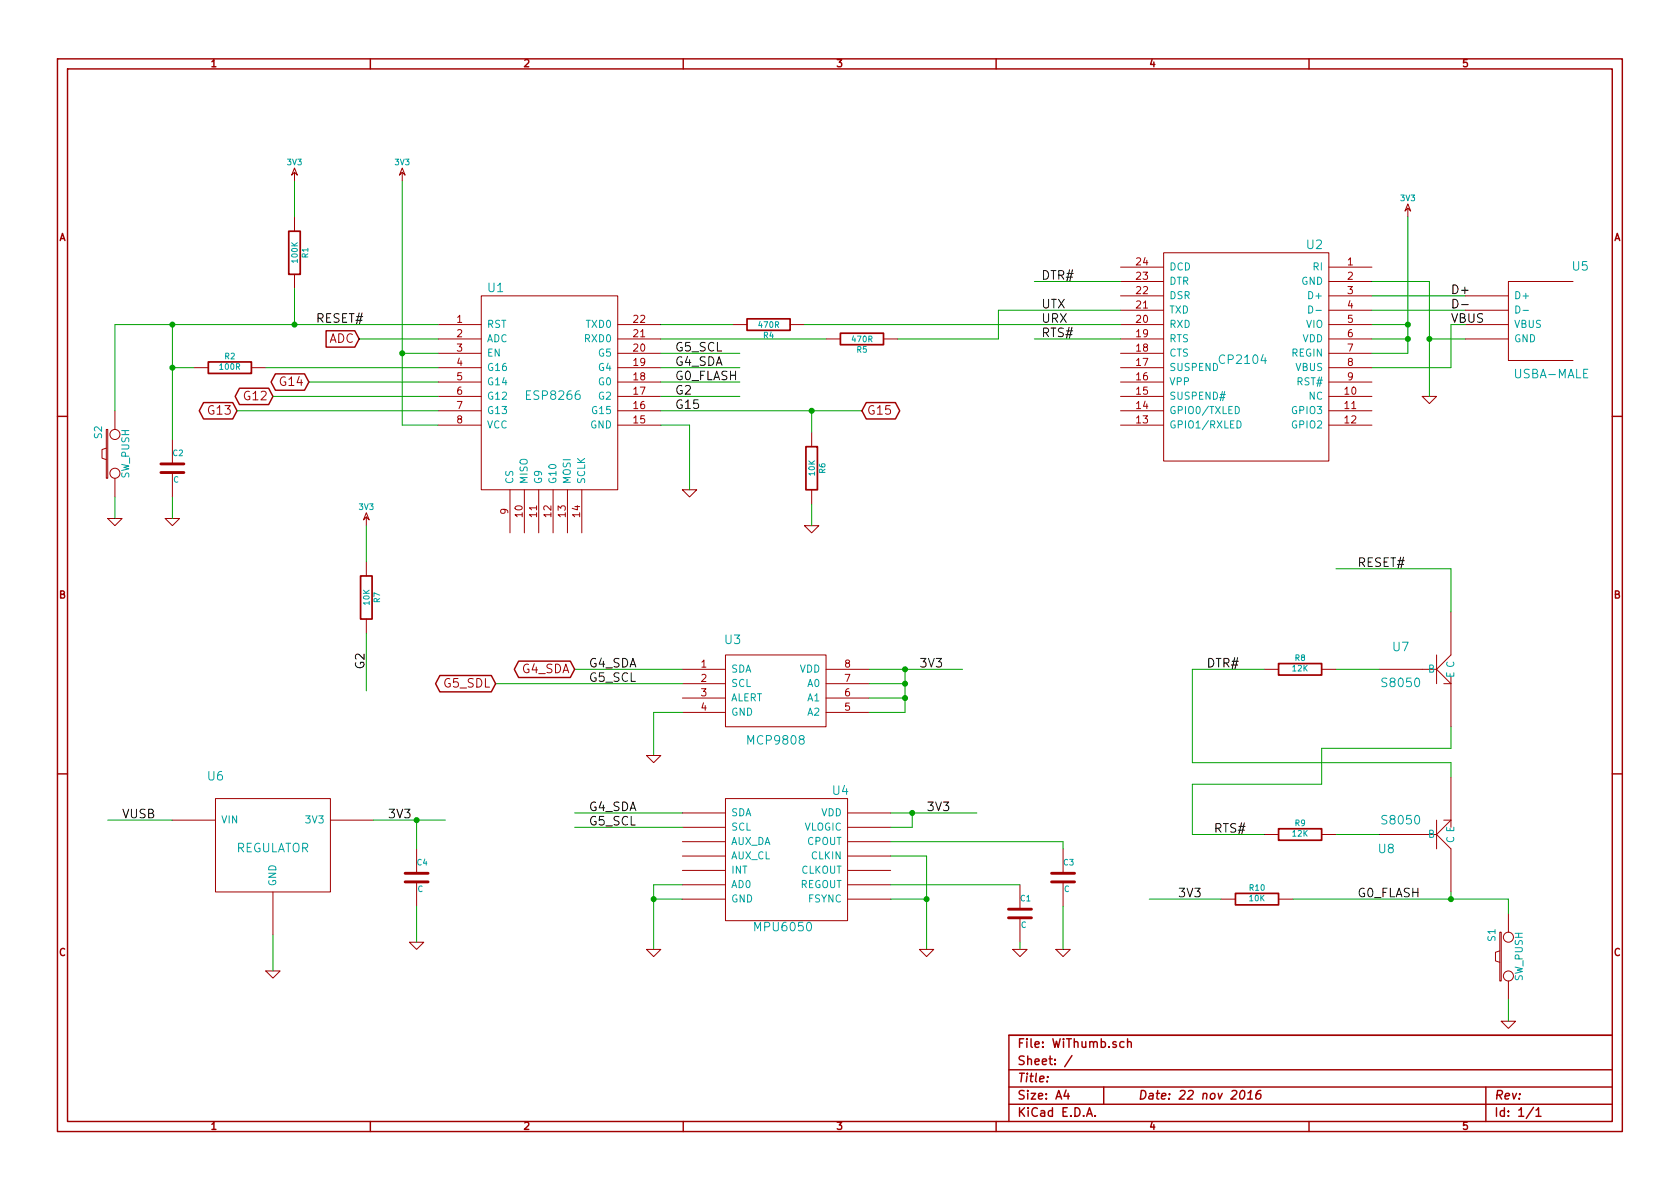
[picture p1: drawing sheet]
<svg xmlns="http://www.w3.org/2000/svg" width="297mm" height="210mm" viewBox="0 0 297 210" stroke-linecap="round" stroke-linejoin="round" font-family="sans-serif">
<g fill="none" stroke="#a00000" stroke-width=".25">
<path d="M10.2 10.4h276.6v189.7h-276.6zM11.9 12.2h273.2v186.1h-273.2zM65.5 10.4v1.8M120.8 10.4v1.8M176.1 10.4v1.8M231.4 10.4v1.8M57.7 58.5h5l.8 1.4-.8 1.5h-5zM10.2 73.6h1.7M36 71.2h5.1l.8 1.4-.8 1.5h-5.1l-.8-1.5zM42.3 68.7h5.2l.8 1.4-.8 1.4h-5.2l-.7-1.4zM48.7 66.1h5.1l.8 1.5-.8 1.4h-5.1l-.8-1.4zM153.2 71.2h5.1l.8 1.4-.8 1.5h-5.1l-.8-1.5z"/>
<path d="M285.1 73.6h1.7M77.8 119.5h9.1l.7 1.4-.7 1.4h-9.1l-.8-1.4zM91.7 116.9h9.1l.8 1.5-.8 1.4h-9.1l-.8-1.4zM10.2 136.8h1.7M285.1 136.8h1.7M65.5 198.3v1.8M120.8 198.3v1.8M176.1 198.3v1.8M178.4 189.2h106.7M178.4 195.3h106.7M178.4 192.2h106.7M185.2 190.4v.1"/>
<path d="M188.5 192.8l-.4 1h1M188.8 193.3v1.1M189.5 186.7l-1.3 1.9M192.1 197.4l.5-1.5 .5 1.5M192.3 197h.7M193.6 197.3v.1M195.1 192.2v3.1M198.7 184.3a.48 .48 0 0 0-.6 0v.8l.2 .1 .4-.1M199.4 184.3a.36 .36 0 0 1 .6 .1v.8M199.4 183.7v1.5M219.4 193l.4-.2a.88 .88 0 0 1-.3 1.6l-.3-.3a1.19 1.19 0 0 1 .2-1.1zM220.5 194.4h.9"/>
<path d="M220.7 193.3l.5-.5-.2 1.6M222.9 192.8a.72 .72 0 0 0-.8 .7l-.1 .6 .3 .3 .5-.2 .1-.6a.49 .49 0 0 0-.8 .1M231.4 198.3v1.8M262.7 192.2v6.1M271.1 195.8l-1.3 2M271.6 196.3l.4-.4v1.5M271.6 197.4h.9M285.1 183.1h-106.7v15.2"/>
</g>
<g fill="none" stroke="#a00000" stroke-width=".18">
<path d="M52.1 29.7l.5 1.3-.5-.5-.5 .5zM52.1 30.5v1.5M52.1 38.3v2.6M71.1 29.7l.5 1.3-.5-.5-.5 .5zM71.1 30.5v1.5M248.9 36.1l.5 1.2-.5-.5-.5 .5zM248.9 36.8v1.5M52.1 48.5v2.5M77.5 57.4h7.6M77.5 59.9h7.6M85.1 52.3h24.1v34.3h-24.1zM109.2 57.4h7.6"/>
<path d="M109.2 59.9h7.6M129.5 57.4h2.6M139.7 57.4h2.5M146 59.9h2.6M156.2 59.9h2.5M198.1 57.4h7.6M198.1 59.9h7.6M198.1 47.2h7.6M198.1 49.8h7.6M198.1 52.3h7.6M198.1 54.9h7.6M205.7 44.7h29.2v36.8h-29.2z"/>
<path d="M234.9 57.4h7.7M234.9 59.9h7.7M234.9 47.2h7.7M234.9 49.8h7.7M234.9 52.3h7.7M234.9 54.9h7.7M259.1 57.4h7.6M259.1 59.9h7.6M259.1 52.3h7.6M259.1 54.9h7.6M278.1 49.8h-11.4v13.9h11.4M18.8 75.9h.2v8.7h-.2z"/>
<path d="M18.8 79.2l-.8 .3v1.5l.8 .3M20.3 72.6v3.3M30.5 77.7v4.3M34.3 65h2.5M44.4 65h2.6M77.5 62.5h7.6M77.5 65h7.6M77.5 67.6h7.6M77.5 70.1h7.6M77.5 72.6h7.6M77.5 75.2h7.6M109.2 62.5h7.6"/>
<path d="M109.2 65h7.6M109.2 67.6h7.6M109.2 70.1h7.6M109.2 72.6h7.6M109.2 75.2h7.6M143.5 76.4v2.6M198.1 62.5h7.6M198.1 65h7.6M198.1 67.6h7.6M198.1 70.1h7.6M198.1 72.6h7.6M198.1 75.2h7.6"/>
<path d="M234.9 62.5h7.7M234.9 65h7.7M234.9 67.6h7.7M234.9 70.1h7.7M234.9 72.6h7.7M234.9 75.2h7.7M251.5 70.1h2.5l-1.3 1.3zM19 91.7h2.6l-1.3 1.3zM20.3 84.6v3.3M29.2 91.7h2.5l-1.2 1.3zM30.5 83.6v4.3M64.8 90.7l.5 1.2-.5-.5-.5 .5z"/>
<path d="M64.8 91.4v1.6M64.8 99.3v2.5M90.2 86.6v7.6M92.7 86.6v7.6M95.2 86.6v7.6M97.8 86.6v7.6M100.3 86.6v7.6M102.9 86.6v7.6M120.6 86.6h2.6l-1.3 1.3zM142.2 93h2.6l-1.3 1.2zM143.5 86.6v2.5M64.8 109.5v2.5"/>
<path d="M120.6 118.4h7.7M128.3 115.8h17.7v12.7h-17.7zM146 118.4h7.7M223.5 118.4h2.6M233.7 118.4h2.5M243.8 118.4h10.2M254 118.4l2.5 2.5h-1.2M254 115.8v5.1M256.5 108.2v7.6l-2.5 2.6M256.5 119.6v8.9M114.3 133.6h2.5l-1.2 1.3zM120.6 120.9h7.7"/>
<path d="M120.6 123.4h7.7M120.6 126h7.7M146 120.9h7.7M146 123.4h7.7M146 126h7.7M256.5 137.4v8.9M30.5 145h7.6M38.1 141.2h20.3v16.5h-20.3zM48.3 157.7v7.6M58.4 145h7.6M73.7 150.1v4.3M73.7 156v4.3"/>
<path d="M120.6 156.5h7.7M120.6 151.4h7.7M120.6 148.8h7.7M120.6 153.9h7.7M120.6 159h7.7M120.6 146.3h7.7M120.6 143.8h7.7M128.3 141.2h21.6v21.6h-21.6zM149.9 156.5h7.6M149.9 151.4h7.6M149.9 148.8h7.6M149.9 153.9h7.6"/>
<path d="M149.9 159h7.6M149.9 146.3h7.6M149.9 143.8h7.6M180.3 156.5v4.3M188 150.1v4.3M188 156v4.3M215.9 159h2.5M223.5 147.6h2.6M226.1 159h2.5M233.7 147.6h2.5M243.8 147.6h10.2M254 145v5.1"/>
<path d="M254 147.6l2.5 2.5v7.6M255.3 145h1.2l-2.5 2.6M47 171.7h2.5l-1.2 1.3zM72.4 166.6h2.5l-1.2 1.3zM114.3 167.9h2.5l-1.2 1.3zM162.6 167.9h2.5l-1.3 1.3zM179.1 167.9h2.5l-1.3 1.3zM180.3 162.3v4.3M186.7 167.9h2.5l-1.2 1.3zM265.2 164.8h.2v8.7h-.2zM265.2 168.1l-.8 .3v1.5l.8 .3M266.7 161.5v3.3"/>
<path d="M266.7 173.5v3.3M265.4 180.6h2.6l-1.3 1.3z"/>
<circle cx="20.3" cy="76.8" r=".89"/>
<circle cx="20.3" cy="83.7" r=".89"/>
<circle cx="266.7" cy="172.6" r=".89"/>
<circle cx="266.7" cy="165.7" r=".89"/>
</g>
<path d="M51.1 40.9h2v7.6h-2zM132.1 56.4h7.6v2h-7.6zM148.6 58.9h7.6v2.1h-7.6zM36.8 64h7.6v2h-7.6zM142.5 79h2v7.6h-2zM63.8 101.8h2v7.7h-2zM226.1 117.3h7.6v2.1h-7.6zM218.4 158h7.7v2h-7.7zM226.1 146.6h7.6v2h-7.6z" fill="none" stroke="#a00000" stroke-width=".3"/>
<path d="M28.4 83.6h4.1M28.4 82h4.1M71.6 156h4.1M71.6 154.4h4.1M185.9 156h4.1M185.9 154.4h4.1M178.3 162.3h4.1M178.3 160.8h4.1" fill="none" stroke="#a00000" stroke-width=".51"/>
<path d="M231.4 54.1a.64 .64 0 0 1 .7 .6 .64 .64 0 0 1-.7 .7zM232.7 54.9h.9M268 54.1a.64 .64 0 0 1 .7 .6 .64 .64 0 0 1-.7 .7zM269.3 54.9h1M218.4 71.9a.64 .64 0 0 1 .7 .6 .64 .64 0 0 1-.7 .6zM218.7 74.4a.64 .64 0 0 1 .7 .7 .64 .64 0 0 1-.7 .6z" fill="none" stroke="#00a0a0" stroke-width=".18"/>
<path d="M256.9 52.9a.77 .77 0 0 1 .9 .8 .77 .77 0 0 1-.9 .8zM258.4 53.9h1.2" fill="none" stroke="#000" stroke-width=".18"/>
<g fill="none" stroke="#00a000" stroke-width=".18">
<path d="M52.1 32v6.3M71.1 32v43.2h6.4M248.9 38.3v24.2h-6.3M30.5 57.4v20.3M52.1 51v6.4M63.5 59.9h14M77.5 57.4h-57.2v15.2M116.8 57.4h12.7M116.8 59.9h29.2M142.2 57.4h55.9M182.9 59.9h15.2M182.9 49.8h15.2"/>
<path d="M198.1 54.9h-21.6v5h-17.8M242.6 57.4h6.3M242.6 59.9h6.3M242.6 54.9h16.5M242.6 49.8h10.1v20.3M242.6 52.3h16.5M252.7 59.9h6.4M256.5 57.4v7.6h-13.9M30.5 65h3.8M41.9 72.6h35.6M47 65h30.5M48.3 70.1h29.2"/>
<path d="M54.6 67.6h22.9M71.1 62.5h6.4M116.8 65h14M116.8 62.5h14M116.8 67.6h14M116.8 70.1h14M116.8 72.6h35.6M116.8 75.2h5.1v11.4M143.5 72.6v3.8M20.3 87.9v3.8M30.5 87.9v3.8M64.8 93v6.3"/>
<path d="M143.5 89.1v3.9M64.8 112v10.2M101.6 118.4h19M153.7 118.4h16.5M160 118.4v7.6h-6.3M223.5 118.4h-12.7v16.5h45.7v2.5M236.2 118.4h7.6M236.2 100.6h20.3v7.6M87.6 120.9h33M120.6 126h-5v7.6M153.7 120.9h6.3M153.7 123.4h6.3"/>
<path d="M256.5 128.5v3.8h-22.8v6.4h-22.9v8.9h12.7M19 145h11.5M66 145h12.7M73.7 145v5.1M101.6 143.8h19M101.6 146.3h19M115.6 159h5M120.6 156.5h-5v11.4M157.5 143.8h15.2M157.5 156.5h22.8M157.5 159h6.3M157.5 151.4h6.3v16.5"/>
<path d="M157.5 148.8h30.5v1.3M161.3 143.8v2.5h-3.8M203.2 159h12.7M228.6 159h38.1v2.5M236.2 147.6h7.6M256.5 157.7v1.3M48.3 165.3v6.4M73.7 160.3v6.3M180.3 166.6v1.3M188 160.3v7.6M266.7 176.8v3.8"/>
</g>
<g fill="#00a000" stroke="#00a000" stroke-width=".25">
<circle cx="52.1" cy="57.4" r=".41"/>
<circle cx="30.5" cy="65" r=".41"/>
<circle cx="30.5" cy="57.4" r=".41"/>
<circle cx="71.1" cy="62.5" r=".41"/>
<circle cx="160" cy="118.4" r=".41"/>
<circle cx="160" cy="120.9" r=".41"/>
<circle cx="160" cy="123.4" r=".41"/>
<circle cx="115.6" cy="159" r=".41"/>
<circle cx="161.3" cy="143.8" r=".41"/>
<circle cx="163.8" cy="159" r=".41"/>
<circle cx="248.9" cy="59.9" r=".41"/>
<circle cx="252.7" cy="59.9" r=".41"/>
<circle cx="73.7" cy="145" r=".41"/>
<circle cx="256.5" cy="159" r=".41"/>
<circle cx="248.9" cy="57.4" r=".41"/>
<circle cx="143.5" cy="72.6" r=".41"/>
</g>
<g font-size="2.1" fill="#00a0a0">
<text x="231.1" y="44.1">U2</text>
<text x="278.1" y="47.9">U5</text>
<text x="86.3" y="51.7">U1</text>
<text x="215.9" y="64.4">CP2104</text>
<text x="93.3" y="70.8">ESP8266</text>
<text x="268" y="67">USBA-MALE</text>
<text x="128.2" y="114">U3</text>
<text x="246.3" y="115.2">U7</text>
<text x="244.6" y="121.6">S8050</text>
<text x="132.4" y="131.7">MCP9808</text>
<text x="36.8" y="138.1">U6</text>
<text x="147.2" y="140.6">U4</text>
<text x="244.6" y="145.9">S8050</text>
<text x="41.6" y="150.8">REGULATOR</text>
<text x="243.8" y="150.9">U8</text>
<text x="133.7" y="164.8">MPU6050</text>
</g>
<g font-size="2.1">
<text x="184.1" y="49.5">DTR#</text>
<text x="256.5" y="52.1">D+</text>
<text x="55.9" y="57.1">RESET#</text>
<text x="184.1" y="54.6">UTX</text>
<text x="184.1" y="57.1">URX</text>
<text x="184.1" y="59.7">RTS#</text>
<text x="256.5" y="57.1">VBUS</text>
<text x="119.4" y="62.2">G5_SCL</text>
<text x="119.4" y="64.8">G4_SDA</text>
<text x="119.4" y="67.3">G0_FLASH</text>
<text x="119.4" y="69.8">G2</text>
<text x="119.4" y="72.4">G15</text>
<text x="240" y="100.3">RESET#</text>
<text x="64.5" y="118.4" transform="rotate(-90 64.5 118.4)">G2</text>
<text x="104.1" y="118.1">G4_SDA</text>
<text x="162.6" y="118.1">3V3</text>
<text x="213.4" y="118.1">DTR#</text>
<text x="104.1" y="120.6">G5_SCL</text>
<text x="104.1" y="143.5">G4_SDA</text>
<text x="163.8" y="143.5">3V3</text>
<text x="21.6" y="144.8">VUSB</text>
<text x="68.6" y="144.8">3V3</text>
<text x="104.1" y="146">G5_SCL</text>
<text x="214.6" y="147.3">RTS#</text>
<text x="208.3" y="158.7">3V3</text>
<text x="240" y="158.7">G0_FLASH</text>
</g>
<g font-size="2.1" fill="#a00000">
<text x="58" y="60.7">ADC</text>
<text x="43.3" y="70.9">G12</text>
<text x="49.7" y="68.3">G14</text>
<text x="37" y="73.4">G13</text>
<text x="153.3" y="73.4">G15</text>
<text x="92.2" y="119.1">G4_SDA</text>
<text x="78.5" y="121.7">G5_SDL</text>
<text x="179.9" y="185.4">File: WiThumb.sch</text>
<text x="179.9" y="191.5">Title:</text>
<text x="179.9" y="188.4">Sheet: /</text>
<text x="179.9" y="197.6">KiCad E.D.A.</text>
<text x="179.9" y="194.5">Size: A4</text>
<text x="201.2" y="194.5">Date: 22 nov 2016</text>
<text x="264.2" y="194.5">Rev:</text>
<text x="264.2" y="197.6">Id: 1/1</text>
</g>
<g font-size="1.8" fill="#a00000">
<text x="37.3" y="11.9">1</text>
<text x="92.7" y="11.9">2</text>
<text x="148" y="11.9">3</text>
<text x="203.3" y="11.9">4</text>
<text x="258.6" y="11.9">5</text>
<text x="10.4" y="42.7">A</text>
<text x="201" y="47">24</text>
<text x="238.3" y="47">1</text>
<text x="285.3" y="42.7">A</text>
<text x="201" y="52.1">22</text>
<text x="201" y="49.5">23</text>
<text x="238.3" y="49.5">2</text>
<text x="238.3" y="52.1">3</text>
<text x="80.8" y="57.1">1</text>
<text x="80.8" y="59.7">2</text>
<text x="112.1" y="59.7">21</text>
<text x="112.1" y="57.1">22</text>
<text x="201" y="57.1">20</text>
<text x="201" y="54.6">21</text>
<text x="201" y="59.7">19</text>
<text x="238.3" y="54.6">4</text>
<text x="238.3" y="57.1">5</text>
<text x="238.3" y="59.7">6</text>
<text x="80.8" y="62.2">3</text>
<text x="80.8" y="64.8">4</text>
<text x="112.1" y="62.2">20</text>
<text x="112.1" y="64.8">19</text>
<text x="201" y="64.8">17</text>
<text x="201" y="62.2">18</text>
<text x="238.3" y="62.2">7</text>
<text x="238.3" y="64.8">8</text>
<text x="80.8" y="67.3">5</text>
<text x="80.8" y="69.8">6</text>
<text x="112.1" y="69.8">17</text>
<text x="112.1" y="67.3">18</text>
<text x="201" y="69.8">15</text>
<text x="201" y="67.3">16</text>
<text x="237.8" y="69.8">10</text>
<text x="238.3" y="67.3">9</text>
<text x="80.8" y="72.4">7</text>
<text x="80.8" y="74.9">8</text>
<text x="112.1" y="74.9">15</text>
<text x="112.1" y="72.4">16</text>
<text x="201" y="74.9">13</text>
<text x="201" y="72.4">14</text>
<text x="237.8" y="72.4">11</text>
<text x="237.8" y="74.9">12</text>
<text x="89.9" y="90.9" transform="rotate(-90 89.9 90.9)">9</text>
<text x="92.5" y="91.4" transform="rotate(-90 92.5 91.4)">10</text>
<text x="95" y="91.4" transform="rotate(-90 95 91.4)">11</text>
<text x="97.5" y="91.4" transform="rotate(-90 97.5 91.4)">12</text>
<text x="100.1" y="91.4" transform="rotate(-90 100.1 91.4)">13</text>
<text x="102.6" y="91.4" transform="rotate(-90 102.6 91.4)">14</text>
<text x="10.4" y="105.9">B</text>
<text x="285.3" y="105.9">B</text>
<text x="124" y="118.1">1</text>
<text x="149.4" y="118.1">8</text>
<text x="124" y="120.6">2</text>
<text x="124" y="123.2">3</text>
<text x="124" y="125.7">4</text>
<text x="149.4" y="125.7">5</text>
<text x="149.4" y="123.2">6</text>
<text x="149.4" y="120.6">7</text>
<text x="10.4" y="169.1">C</text>
<text x="285.3" y="169.1">C</text>
<text x="37.3" y="199.8">1</text>
<text x="92.7" y="199.8">2</text>
<text x="148" y="199.8">3</text>
<text x="203.3" y="199.8">4</text>
<text x="258.6" y="199.8">5</text>
</g>
<g font-size="1.8" fill="#00a0a0">
<text x="206.8" y="47.9">DCD</text>
<text x="232.2" y="47.9">RI</text>
<text x="206.8" y="53">DSR</text>
<text x="206.8" y="50.4">DTR</text>
<text x="230" y="50.4">GND</text>
<text x="231.6" y="53">D+</text>
<text x="267.7" y="53">D+</text>
<text x="86.1" y="58">RST</text>
<text x="103.7" y="58">TXD0</text>
<text x="206.8" y="58">RXD</text>
<text x="206.8" y="55.5">TXD</text>
<text x="230.9" y="58">VIO</text>
<text x="267.7" y="58">VBUS</text>
<text x="86.1" y="60.6">ADC</text>
<text x="86.1" y="63.1">EN</text>
<text x="86.1" y="65.7">G16</text>
<text x="103.5" y="60.6">RXD0</text>
<text x="105.8" y="63.1">G5</text>
<text x="105.8" y="65.7">G4</text>
<text x="206.8" y="65.7">SUSPEND</text>
<text x="206.8" y="63.1">CTS</text>
<text x="206.8" y="60.6">RTS</text>
<text x="228.3" y="63.1">REGIN</text>
<text x="229" y="65.7">VBUS</text>
<text x="230.2" y="60.6">VDD</text>
<text x="267.7" y="60.6">GND</text>
<text x="86.1" y="68.2">G14</text>
<text x="86.1" y="70.7">G12</text>
<text x="105.8" y="70.7">G2</text>
<text x="105.8" y="68.2">G0</text>
<text x="206.8" y="70.7">SUSPEND#</text>
<text x="206.8" y="68.2">VPP</text>
<text x="229.4" y="68.2">RST#</text>
<text x="231.4" y="70.7">NC</text>
<text x="18.1" y="77.5" transform="rotate(-90 18.1 77.5)">S2</text>
<text x="86.1" y="73.3">G13</text>
<text x="86.1" y="75.8">VCC</text>
<text x="104.3" y="75.8">GND</text>
<text x="104.9" y="73.3">G15</text>
<text x="206.8" y="75.8">GPIO1/RXLED</text>
<text x="206.8" y="73.3">GPIO0/TXLED</text>
<text x="228.5" y="73.3">GPIO3</text>
<text x="228.5" y="75.8">GPIO2</text>
<text x="22.9" y="84.6" transform="rotate(-90 22.9 84.6)">SW_PUSH</text>
<text x="90.8" y="85.6" transform="rotate(-90 90.8 85.6)">CS</text>
<text x="93.3" y="85.6" transform="rotate(-90 93.3 85.6)">MISO</text>
<text x="95.9" y="85.6" transform="rotate(-90 95.9 85.6)">G9</text>
<text x="98.4" y="85.6" transform="rotate(-90 98.4 85.6)">G10</text>
<text x="101" y="85.6" transform="rotate(-90 101 85.6)">MOSI</text>
<text x="103.5" y="85.6" transform="rotate(-90 103.5 85.6)">SCLK</text>
<text x="129.3" y="119">SDA</text>
<text x="141.3" y="119">VDD</text>
<text x="252.5" y="119">B</text>
<text x="257.2" y="119.9" transform="rotate(-90 257.2 119.9)">E C</text>
<text x="129.3" y="121.5">SCL</text>
<text x="129.3" y="124.1">ALERT</text>
<text x="142.8" y="124.1">A1</text>
<text x="142.8" y="121.5">A0</text>
<text x="129.3" y="126.6">GND</text>
<text x="142.8" y="126.6">A2</text>
<text x="39.1" y="145.7">VIN</text>
<text x="54.3" y="145.7">3V3</text>
<text x="129.3" y="149.5">AUX_DA</text>
<text x="129.3" y="146.9">SCL</text>
<text x="129.3" y="144.4">SDA</text>
<text x="142.1" y="146.9">VLOGIC</text>
<text x="142.6" y="149.5">CPOUT</text>
<text x="145.1" y="144.4">VDD</text>
<text x="252.5" y="148.2">B</text>
<text x="257.2" y="149.1" transform="rotate(-90 257.2 149.1)">C E</text>
<text x="129.3" y="152">AUX_CL</text>
<text x="129.3" y="154.6">INT</text>
<text x="141.5" y="154.6">CLKOUT</text>
<text x="143.4" y="152">CLKIN</text>
<text x="48.9" y="156.7" transform="rotate(-90 48.9 156.7)">GND</text>
<text x="129.3" y="157.1">AD0</text>
<text x="129.3" y="159.6">GND</text>
<text x="141.3" y="157.1">REGOUT</text>
<text x="142.8" y="159.6">FSYNC</text>
<text x="264.5" y="166.4" transform="rotate(-90 264.5 166.4)">S1</text>
<text x="269.3" y="173.5" transform="rotate(-90 269.3 173.5)">SW_PUSH</text>
</g>
<g font-size="1.4" fill="#00a0a0">
<text x="50.8" y="29.3">3V3</text>
<text x="69.9" y="29.3">3V3</text>
<text x="247.7" y="35.6">3V3</text>
<text x="52.7" y="46.3" transform="rotate(-90 52.7 46.3)">100K</text>
<text x="54.5" y="45.6" transform="rotate(-90 54.5 45.6)">R1</text>
<text x="134.2" y="58">470R</text>
<text x="135" y="59.9">R4</text>
<text x="38.9" y="65.4">100R</text>
<text x="39.8" y="63.6">R2</text>
<text x="150.7" y="60.5">470R</text>
<text x="151.5" y="62.4">R5</text>
<text x="30.6" y="80.7">C2</text>
<text x="146" y="83.7" transform="rotate(-90 146 83.7)">R6</text>
<text x="30.6" y="85.4">C</text>
<text x="144.1" y="84.1" transform="rotate(-90 144.1 84.1)">10K</text>
<text x="63.5" y="90.2">3V3</text>
<text x="65.4" y="106.9" transform="rotate(-90 65.4 106.9)">10K</text>
<text x="67.2" y="106.5" transform="rotate(-90 67.2 106.5)">R7</text>
<text x="228.5" y="118.8">12K</text>
<text x="229" y="116.9">R8</text>
<text x="228.5" y="148">12K</text>
<text x="229" y="146.1">R9</text>
<text x="73.8" y="153.1">C4</text>
<text x="188.1" y="153.1">C3</text>
<text x="73.8" y="157.8">C</text>
<text x="180.4" y="159.4">C1</text>
<text x="188.1" y="157.8">C</text>
<text x="220.9" y="159.4">10K</text>
<text x="221" y="157.6">R10</text>
<text x="180.5" y="164.1">C</text>
</g>
</svg>
